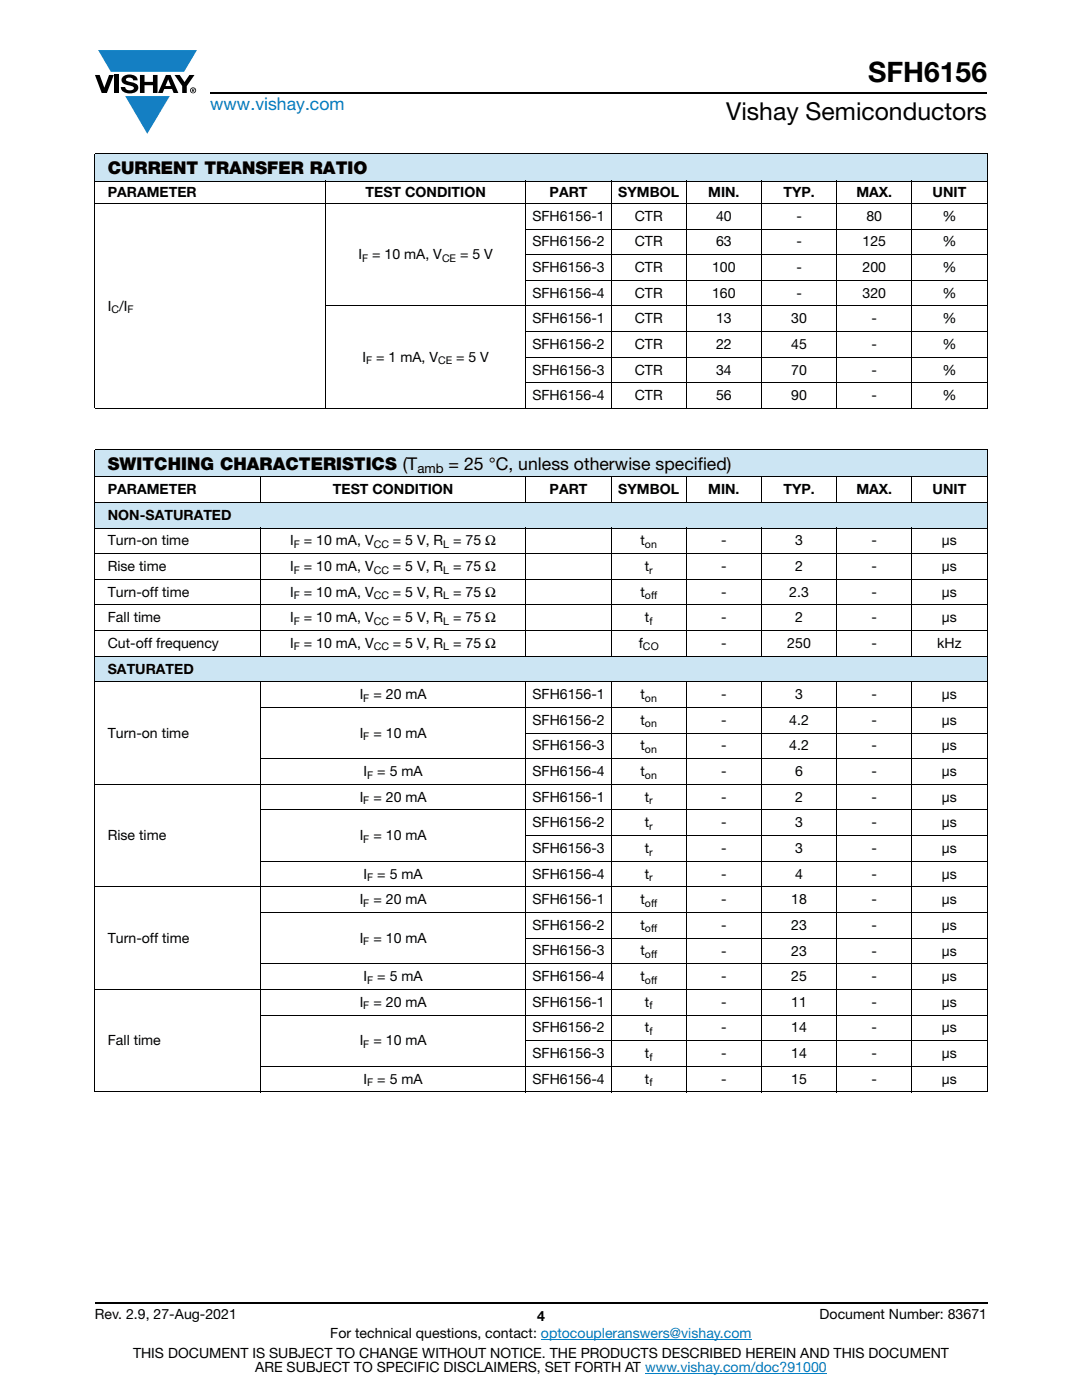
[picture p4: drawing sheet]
<svg xmlns="http://www.w3.org/2000/svg" width="216mm" height="279mm" viewBox="0 0 216 279" stroke-linecap="round" stroke-linejoin="round" font-family="sans-serif">
<g fill="#147fc3">
<path d="M19.6 10h19.7l-2.6 4.3h-1.1h-13.5z"/>
<path d="M25 19.2h8.9l-4.5 7.5z"/>
</g>
<g fill="#000">
<path d="M18.9 15h1l.9 2.5 1-2.5h.9l-1.4 3.6h-1zM22.9 15h.9v3.6h-.9zM24.6 15.3a2.1 2.1 0 0 1 2.8 .3l.1 .4h-.9a.79 .79 0 0 0-.7-.5 .79 .79 0 0 0-.8 .4l.3 .3 1 .2a1.08 1.08 0 0 1 1.2 1 1.08 1.08 0 0 1-1.1 1.2 1.73 1.73 0 0 1-2.4-1.2h.9a.96 .96 0 0 0 .8 .6 .96 .96 0 0 0 .9-.4 1.31 1.31 0 0 0-1.2-.6 1.03 1.03 0 0 1-1.1-.6 1.03 1.03 0 0 1 .2-1.1zM27.9 15h.9v1.3h1.7v-1.3h.9v3.6h-.9v-1.6h-1.7v1.6h-.9zM34.8 15h1.1l.9 1.4 1-1.4h1l-1.5 2.2v1.4h-.9v-1.4z"/>
<path d="M33.6 15.9l.5 1.3h-1.1zM33.1 15l-1.6 3.6h1l.3-.8h1.5l.3 .8h1l-1.6-3.6z"/>
<path d="M38.4 17.8h.2v.2h-.2zM38.3 17.7v.7h.1v-.3l.4 .3-.2-.3 .2-.2-.1-.2z"/>
<path d="M38.1 18a.46 .46 0 0 1 .9 0 .46 .46 0 0 1-.9 0zM37.9 18a.6 .6 0 0 0 1.2 0 .6 .6 0 0 0-1.2 0z"/>
</g>
<path d="M42 18.6h155M18.9 260h178.1" fill="none" stroke="#000" stroke-width=".36"/>
<path d="M107.9 267.3h42.1M128.7 274h36.3" fill="none" stroke="#007ec4" stroke-width=".2"/>
<path d="M18.9 30.7h178.1v5.5h-178.1z" fill="#cce5f3"/>
<g fill="#fff">
<path d="M18.9 36.2h46v4.4h-46z"/>
<path d="M64.9 36.2h40v4.4h-40z"/>
<path d="M104.9 36.2h17v4.4h-17z"/>
<path d="M121.9 36.2h15v4.4h-15z"/>
<path d="M136.9 36.2h15.1v4.4h-15.1z"/>
<path d="M152 36.2h15v4.4h-15z"/>
<path d="M167 36.2h14.9v4.4h-14.9z"/>
<path d="M181.9 36.2h15.1v4.4h-15.1z"/>
</g>
<path d="M18.9 89.6h178.1v5.5h-178.1z" fill="#cce5f3"/>
<g fill="#fff">
<path d="M18.9 95.1h33v5.2h-33z"/>
<path d="M51.9 95.1h53v5.2h-53z"/>
<path d="M104.9 95.1h17v5.2h-17z"/>
<path d="M121.9 95.1h15v5.2h-15z"/>
<path d="M136.9 95.1h15.1v5.2h-15.1z"/>
<path d="M152 95.1h15v5.2h-15z"/>
<path d="M167 95.1h14.9v5.2h-14.9z"/>
<path d="M181.9 95.1h15.1v5.2h-15.1z"/>
</g>
<g fill="#cce5f3">
<path d="M18.9 100.3h178.1v5.1h-178.1z"/>
<path d="M18.9 131h178.1v5.1h-178.1z"/>
</g>
<g fill="none" stroke="#000" stroke-width=".2">
<path d="M18.9 30.7h178.1M18.9 36.2h178.1M18.9 30.8v50.6M64.9 36.1v45.5M104.9 36.1v45.5M121.9 36.1v45.5M136.9 36.1v45.5M152 36.1v45.5M167 36.1v45.5M181.9 36.1v45.5M197 30.8v50.6M18.9 40.6h178.1"/>
<path d="M104.9 45.7h92.1M104.9 50.8h92.1M104.9 56h92.1M64.9 61.1h132.1M104.9 66.2h92.1M104.9 71.3h92.1M104.9 76.4h92.1M18.9 81.5h178.1M18.9 89.6h178.1M18.9 95.1h178.1M18.9 89.7v128.1M51.9 95.1v5.3"/>
<path d="M104.9 95.1v5.3M121.9 95.1v5.3M136.9 95.1v5.3M152 95.1v5.3M167 95.1v5.3M181.9 95.1v5.3M197 89.7v128.1M18.9 100.3h178.1M18.9 105.4h178.1M18.9 110.5h178.1M18.9 115.6h178.1M51.9 105.3v25.7"/>
<path d="M104.9 105.3v25.7M121.9 105.3v25.7M136.9 105.3v25.7M152 105.3v25.7M167 105.3v25.7M181.9 105.3v25.7M18.9 120.7h178.1M18.9 125.8h178.1M18.9 131h178.1M18.9 136.1h178.1M51.9 136v82M104.9 136v82"/>
<path d="M121.9 136v82M136.9 136v82M152 136v82M167 136v82M181.9 136v82M18.9 156.5h178.1M51.9 141.2h145.1M51.9 151.4h145.1M104.9 146.3h92.1M18.9 177h178.1M51.9 161.6h145.1M51.9 171.9h145.1"/>
<path d="M104.9 166.8h92.1M18.9 197.5h178.1M51.9 182.1h145.1M51.9 192.3h145.1M104.9 187.2h92.1M18.9 217.9h178.1M51.9 202.6h145.1M51.9 212.8h145.1M104.9 207.7h92.1"/>
</g>
<text font-size="5.6" x="173.2" y="16.4">SFH6156</text>
<text font-size="4.9" x="144.9" y="24">Vishay Semiconductors</text>
<text font-size="3.5" fill="#007ec4" x="42" y="21.9">www.vishay.com</text>
<g font-size="3.5">
<text x="21.5" y="34.8">CURRENT TRANSFER RATIO</text>
<text x="21.5" y="93.8">SWITCHING CHARACTERISTICS (T</text>
<text x="89.5" y="93.8">= 25 °C, unless otherwise specified)</text>
</g>
<g font-size="2.8">
<text x="21.5" y="39.3">PARAMETER</text>
<text x="72.9" y="39.3">TEST CONDITION</text>
<text x="109.7" y="39.3">PART</text>
<text x="123.4" y="39.3">SYMBOL</text>
<text x="141.3" y="39.3">MIN.</text>
<text x="156.3" y="39.3">TYP.</text>
<text x="170.9" y="39.3">MAX.</text>
<text x="186.1" y="39.3">UNIT</text>
<text x="106.2" y="44.1">SFH6156-1</text>
<text x="126.7" y="44.1">CTR</text>
<text x="142.9" y="44.1">40</text>
<text x="158.9" y="44.1">-</text>
<text x="172.9" y="44.1">80</text>
<text x="188" y="44.1">%</text>
<text x="71.5" y="51.8">I</text>
<text x="74.3" y="51.8">= 10 mA, V</text>
<text x="91.8" y="51.8">= 5 V</text>
<text x="106.2" y="49.2">SFH6156-2</text>
<text x="126.7" y="49.2">CTR</text>
<text x="142.9" y="49.2">63</text>
<text x="158.9" y="49.2">-</text>
<text x="172.1" y="49.2">125</text>
<text x="188" y="49.2">%</text>
<text x="106.2" y="54.3">SFH6156-3</text>
<text x="106.2" y="59.4">SFH6156-4</text>
<text x="126.7" y="54.3">CTR</text>
<text x="126.7" y="59.4">CTR</text>
<text x="142.1" y="54.3">100</text>
<text x="142.1" y="59.4">160</text>
<text x="158.9" y="54.3">-</text>
<text x="158.9" y="59.4">-</text>
<text x="172.1" y="54.3">200</text>
<text x="172.1" y="59.4">320</text>
<text x="188" y="54.3">%</text>
<text x="188" y="59.4">%</text>
<text x="21.5" y="62">I /I</text>
<text x="106.2" y="64.5">SFH6156-1</text>
<text x="126.7" y="64.5">CTR</text>
<text x="142.9" y="64.5">13</text>
<text x="157.9" y="64.5">30</text>
<text x="173.9" y="64.5">-</text>
<text x="188" y="64.5">%</text>
<text x="106.2" y="69.7">SFH6156-2</text>
<text x="126.7" y="69.7">CTR</text>
<text x="142.9" y="69.7">22</text>
<text x="157.9" y="69.7">45</text>
<text x="173.9" y="69.7">-</text>
<text x="188" y="69.7">%</text>
<text x="72.3" y="72.2">I</text>
<text x="75.1" y="72.2">= 1 mA, V</text>
<text x="91" y="72.2">= 5 V</text>
<text x="106.2" y="74.8">SFH6156-3</text>
<text x="126.7" y="74.8">CTR</text>
<text x="142.9" y="74.8">34</text>
<text x="157.9" y="74.8">70</text>
<text x="173.9" y="74.8">-</text>
<text x="188" y="74.8">%</text>
<text x="106.2" y="79.9">SFH6156-4</text>
<text x="126.7" y="79.9">CTR</text>
<text x="142.9" y="79.9">56</text>
<text x="157.9" y="79.9">90</text>
<text x="173.9" y="79.9">-</text>
<text x="188" y="79.9">%</text>
<text x="21.5" y="98.6">PARAMETER</text>
<text x="66.4" y="98.6">TEST CONDITION</text>
<text x="109.7" y="98.6">PART</text>
<text x="123.4" y="98.6">SYMBOL</text>
<text x="141.3" y="98.6">MIN.</text>
<text x="156.3" y="98.6">TYP.</text>
<text x="170.9" y="98.6">MAX.</text>
<text x="186.1" y="98.6">UNIT</text>
<text x="21.5" y="103.7">NON-SATURATED</text>
<text x="21.5" y="108.8">Turn-on time</text>
<text x="21.5" y="114">Rise time</text>
<text x="57.9" y="114">I</text>
<text x="57.9" y="108.8">I</text>
<text x="60.6" y="108.8">= 10 mA, V</text>
<text x="60.6" y="114">= 10 mA, V</text>
<text x="78.4" y="108.8">= 5 V, R</text>
<text x="78.4" y="114">= 5 V, R</text>
<text x="90.4" y="108.8">= 75 Ω</text>
<text x="90.4" y="114">= 75 Ω</text>
<text x="127.8" y="108.8">t</text>
<text x="128.7" y="114">t</text>
<text x="143.9" y="108.8">-</text>
<text x="143.9" y="114">-</text>
<text x="158.7" y="108.8">3</text>
<text x="158.7" y="114">2</text>
<text x="173.9" y="108.8">-</text>
<text x="173.9" y="114">-</text>
<text x="188" y="108.8">μs</text>
<text x="188" y="114">μs</text>
<text x="21.5" y="119.1">Turn-off time</text>
<text x="57.9" y="119.1">I</text>
<text x="60.6" y="119.1">= 10 mA, V</text>
<text x="78.4" y="119.1">= 5 V, R</text>
<text x="90.4" y="119.1">= 75 Ω</text>
<text x="127.8" y="119.1">t</text>
<text x="143.9" y="119.1">-</text>
<text x="157.5" y="119.1">2.3</text>
<text x="173.9" y="119.1">-</text>
<text x="188" y="119.1">μs</text>
<text x="21.5" y="124.2">Fall time</text>
<text x="57.9" y="124.2">I</text>
<text x="60.6" y="124.2">= 10 mA, V</text>
<text x="78.4" y="124.2">= 5 V, R</text>
<text x="90.4" y="124.2">= 75 Ω</text>
<text x="128.7" y="124.2">t</text>
<text x="143.9" y="124.2">-</text>
<text x="158.7" y="124.2">2</text>
<text x="173.9" y="124.2">-</text>
<text x="188" y="124.2">μs</text>
<text x="21.5" y="129.3">Cut-off frequency</text>
<text x="57.9" y="129.3">I</text>
<text x="60.6" y="129.3">= 10 mA, V</text>
<text x="78.4" y="129.3">= 5 V, R</text>
<text x="90.4" y="129.3">= 75 Ω</text>
<text x="127.5" y="129.3">f</text>
<text x="143.9" y="129.3">-</text>
<text x="157.1" y="129.3">250</text>
<text x="173.9" y="129.3">-</text>
<text x="187" y="129.3">kHz</text>
<text x="21.5" y="134.4">SATURATED</text>
<text x="71.8" y="139.6">I</text>
<text x="74.5" y="139.6">= 20 mA</text>
<text x="106.2" y="139.6">SFH6156-1</text>
<text x="127.8" y="139.6">t</text>
<text x="143.9" y="139.6">-</text>
<text x="158.7" y="139.6">3</text>
<text x="173.9" y="139.6">-</text>
<text x="188" y="139.6">μs</text>
<text x="21.5" y="147.2">Turn-on time</text>
<text x="71.8" y="147.2">I</text>
<text x="74.5" y="147.2">= 10 mA</text>
<text x="106.2" y="144.7">SFH6156-2</text>
<text x="106.2" y="149.8">SFH6156-3</text>
<text x="127.8" y="144.7">t</text>
<text x="127.8" y="149.8">t</text>
<text x="143.9" y="144.7">-</text>
<text x="143.9" y="149.8">-</text>
<text x="157.5" y="144.7">4.2</text>
<text x="157.5" y="149.8">4.2</text>
<text x="173.9" y="144.7">-</text>
<text x="173.9" y="149.8">-</text>
<text x="188" y="144.7">μs</text>
<text x="188" y="149.8">μs</text>
<text x="72.6" y="154.9">I</text>
<text x="75.3" y="154.9">= 5 mA</text>
<text x="106.2" y="154.9">SFH6156-4</text>
<text x="127.8" y="154.9">t</text>
<text x="143.9" y="154.9">-</text>
<text x="158.7" y="154.9">6</text>
<text x="173.9" y="154.9">-</text>
<text x="188" y="154.9">μs</text>
<text x="71.8" y="160">I</text>
<text x="74.5" y="160">= 20 mA</text>
<text x="106.2" y="160">SFH6156-1</text>
<text x="128.6" y="160">t</text>
<text x="143.9" y="160">-</text>
<text x="158.7" y="160">2</text>
<text x="173.9" y="160">-</text>
<text x="188" y="160">μs</text>
<text x="21.5" y="167.7">Rise time</text>
<text x="71.8" y="167.7">I</text>
<text x="74.5" y="167.7">= 10 mA</text>
<text x="106.2" y="165.1">SFH6156-2</text>
<text x="128.7" y="165.1">t</text>
<text x="143.9" y="165.1">-</text>
<text x="158.7" y="165.1">3</text>
<text x="173.9" y="165.1">-</text>
<text x="188" y="165.1">μs</text>
<text x="106.2" y="170.2">SFH6156-3</text>
<text x="128.7" y="170.2">t</text>
<text x="143.9" y="170.2">-</text>
<text x="158.7" y="170.2">3</text>
<text x="173.9" y="170.2">-</text>
<text x="188" y="170.2">μs</text>
<text x="72.6" y="175.3">I</text>
<text x="75.3" y="175.3">= 5 mA</text>
<text x="106.2" y="175.3">SFH6156-4</text>
<text x="128.6" y="175.3">t</text>
<text x="143.9" y="175.3">-</text>
<text x="158.7" y="175.3">4</text>
<text x="173.9" y="175.3">-</text>
<text x="188" y="175.3">μs</text>
<text x="71.8" y="180.5">I</text>
<text x="74.5" y="180.5">= 20 mA</text>
<text x="106.2" y="185.6">SFH6156-2</text>
<text x="106.2" y="180.5">SFH6156-1</text>
<text x="127.8" y="180.5">t</text>
<text x="127.8" y="185.6">t</text>
<text x="143.9" y="180.5">-</text>
<text x="143.9" y="185.6">-</text>
<text x="157.9" y="180.5">18</text>
<text x="157.9" y="185.6">23</text>
<text x="173.9" y="180.5">-</text>
<text x="173.9" y="185.6">-</text>
<text x="188" y="180.5">μs</text>
<text x="188" y="185.6">μs</text>
<text x="21.5" y="188.1">Turn-off time</text>
<text x="71.8" y="188.1">I</text>
<text x="74.5" y="188.1">= 10 mA</text>
<text x="106.2" y="190.7">SFH6156-3</text>
<text x="127.8" y="190.7">t</text>
<text x="143.9" y="190.7">-</text>
<text x="157.9" y="190.7">23</text>
<text x="173.9" y="190.7">-</text>
<text x="188" y="190.7">μs</text>
<text x="72.6" y="195.8">I</text>
<text x="75.3" y="195.8">= 5 mA</text>
<text x="106.2" y="195.8">SFH6156-4</text>
<text x="127.8" y="195.8">t</text>
<text x="143.9" y="195.8">-</text>
<text x="157.9" y="195.8">25</text>
<text x="173.9" y="195.8">-</text>
<text x="188" y="195.8">μs</text>
<text x="71.8" y="200.9">I</text>
<text x="74.5" y="200.9">= 20 mA</text>
<text x="106.2" y="200.9">SFH6156-1</text>
<text x="128.7" y="200.9">t</text>
<text x="143.9" y="200.9">-</text>
<text x="157.9" y="200.9">11</text>
<text x="173.9" y="200.9">-</text>
<text x="188" y="200.9">μs</text>
<text x="21.5" y="208.6">Fall time</text>
<text x="71.8" y="208.6">I</text>
<text x="74.5" y="208.6">= 10 mA</text>
<text x="106.2" y="206">SFH6156-2</text>
<text x="128.7" y="206">t</text>
<text x="143.9" y="206">-</text>
<text x="157.9" y="206">14</text>
<text x="173.9" y="206">-</text>
<text x="188" y="206">μs</text>
<text x="106.2" y="211.2">SFH6156-3</text>
<text x="128.7" y="211.2">t</text>
<text x="143.9" y="211.2">-</text>
<text x="157.9" y="211.2">14</text>
<text x="173.9" y="211.2">-</text>
<text x="188" y="211.2">μs</text>
<text x="72.6" y="216.3">I</text>
<text x="75.3" y="216.3">= 5 mA</text>
<text x="106.2" y="216.3">SFH6156-4</text>
<text x="128.7" y="216.3">t</text>
<text x="143.9" y="216.3">-</text>
<text x="157.9" y="216.3">15</text>
<text x="173.9" y="216.3">-</text>
<text x="188" y="216.3">μs</text>
<text x="18.9" y="263.3">Rev. 2.9, 27-Aug-2021</text>
<text x="107.2" y="263.6">4</text>
<text x="163.6" y="263.3">Document Number: 83671</text>
<text x="65.9" y="267.1">For technical questions, contact: optocoupleranswers@vishay.com</text>
<text x="26.5" y="271">THIS DOCUMENT IS SUBJECT TO CHANGE WITHOUT NOTICE. THE PRODUCTS DESCRIBED HEREIN AND THIS DOCUMENT</text>
<text x="50.9" y="273.8">ARE SUBJECT TO SPECIFIC DISCLAIMERS, SET FORTH AT www.vishay.com/doc?91000</text>
</g>
<text font-size="2.6" x="83.3" y="94.4">amb</text>
<g font-size="2.1">
<text x="72.3" y="52.3">F</text>
<text x="88.2" y="52.3">CE</text>
<text x="22.2" y="62.5">C</text>
<text x="25.4" y="62.5">F</text>
<text x="73.1" y="72.7">F</text>
<text x="87.4" y="72.7">CE</text>
<text x="58.7" y="109.3">F</text>
<text x="74.6" y="109.3">CC</text>
<text x="88.5" y="109.3">L</text>
<text x="128.7" y="109.3">on</text>
<text x="58.7" y="114.5">F</text>
<text x="58.7" y="119.6">F</text>
<text x="74.6" y="114.5">CC</text>
<text x="74.6" y="119.6">CC</text>
<text x="88.5" y="114.5">L</text>
<text x="88.5" y="119.6">L</text>
<text x="128.7" y="119.6">off</text>
<text x="129.5" y="114.5">r</text>
<text x="58.7" y="124.7">F</text>
<text x="74.6" y="124.7">CC</text>
<text x="88.5" y="124.7">L</text>
<text x="129.6" y="124.7">f</text>
<text x="58.7" y="129.8">F</text>
<text x="74.6" y="129.8">CC</text>
<text x="88.5" y="129.8">L</text>
<text x="128.3" y="129.8">CO</text>
<text x="72.5" y="140.1">F</text>
<text x="128.7" y="140.1">on</text>
<text x="72.5" y="147.7">F</text>
<text x="128.7" y="145.2">on</text>
<text x="73.3" y="155.4">F</text>
<text x="128.7" y="150.3">on</text>
<text x="128.7" y="155.4">on</text>
<text x="72.5" y="160.5">F</text>
<text x="129.5" y="160.5">r</text>
<text x="129.5" y="165.6">r</text>
<text x="72.5" y="168.2">F</text>
<text x="129.5" y="170.8">r</text>
<text x="73.3" y="175.9">F</text>
<text x="129.5" y="175.9">r</text>
<text x="72.5" y="181">F</text>
<text x="128.7" y="181">off</text>
<text x="72.5" y="188.6">F</text>
<text x="128.7" y="186.1">off</text>
<text x="128.7" y="191.2">off</text>
<text x="73.3" y="196.3">F</text>
<text x="128.7" y="196.3">off</text>
<text x="72.5" y="201.4">F</text>
<text x="129.6" y="201.4">f</text>
<text x="72.5" y="209.1">F</text>
<text x="129.6" y="206.5">f</text>
<text x="129.6" y="211.7">f</text>
<text x="73.3" y="216.8">F</text>
<text x="129.6" y="216.8">f</text>
</g>
</svg>
